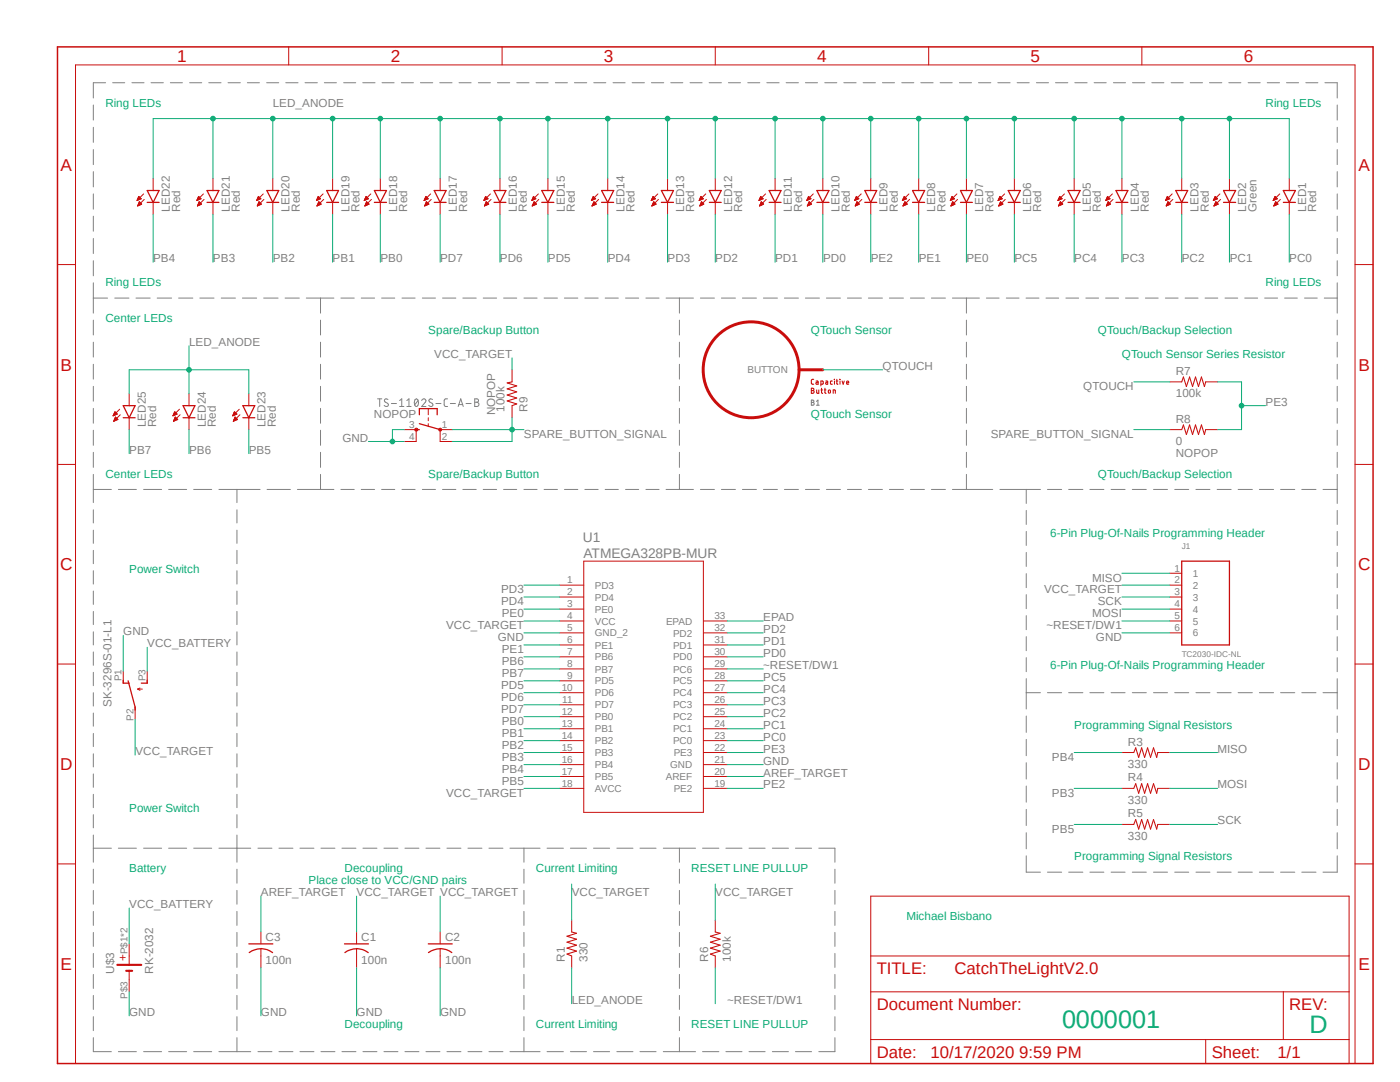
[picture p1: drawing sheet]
<svg xmlns="http://www.w3.org/2000/svg" width="279mm" height="216mm" viewBox="0 0 279 216" stroke-linecap="round" stroke-linejoin="round" font-family="sans-serif">
<path d="M11 9.1l263.4 203.7M274.4 9.1l-263.4 203.7" fill="none" stroke="#fff" stroke-width=".2"/>
<path d="M161.9 79.8l.5 .2-.2 .3 .3 .2-.1 .3-.5 .1zM161.9 80.3h.3M162.9 80.9h.6M162.9 80.1l.3-.3v1.1" fill="none" stroke="#808080" stroke-width=".21"/>
<g fill="none" stroke="#808080" stroke-width=".2">
<path d="M75.4 79.6h.8M75.8 79.6v1.5M77.4 79.7a.42 .42 0 0 0-.4-.1 .42 .42 0 0 0-.3 .3l.2 .3 .4 .3a.34 .34 0 0 1 .2 .4 .34 .34 0 0 1-.3 .2l-.5-.2M79.8 79.9l.4-.3v1.5M81.2 79.9l.4-.3v1.5M82.9 79.7l.2-.1a.9 .9 0 0 1 0 1.5 .93 .93 0 0 1-.2-1.4zM83.4 79.9l-.6 .9M84.2 79.9a.42 .42 0 0 1 .5-.3 .42 .42 0 0 1 .2 .7l-.7 .8h.8M86.3 79.7a.42 .42 0 0 0-.4-.1 .42 .42 0 0 0-.3 .3l.2 .3 .4 .3a.34 .34 0 0 1 .2 .4 .34 .34 0 0 1-.3 .2l-.5-.2M89.3 79.6h-.5l-.2 .3 .1 1 .6 .2M94.7 79.6h.5a.34 .34 0 0 1 .3 .3 .34 .34 0 0 1-.3 .4 .42 .42 0 0 1 .4 .4 .42 .42 0 0 1-.4 .4h-.5zM78.1 80.5h1"/>
<path d="M79.8 81.1h.8M81.2 81.1h.8M87 80.5h1M89.9 80.5h1M91.4 81.1l.5-1.5 .6 1.5M91.6 80.7h.7M93 80.5h1M94.7 80.3h.5"/>
</g>
<g fill="none" stroke="#c90d0c" stroke-width=".25">
<path d="M29.4 38h2.3l-1.1 2.4zM41.3 38h2.4l-1.2 2.4zM53.3 38h2.3l-1.2 2.4zM65.2 38h2.4l-1.2 2.4zM74.7 38h2.4l-1.2 2.4zM86.7 38h2.3l-1.2 2.4zM98.6 38h2.4l-1.2 2.4zM108.1 38h2.4l-1.2 2.4zM120.1 38h2.4l-1.2 2.4zM132 38h2.4l-1.2 2.4zM141.6 38h2.3l-1.2 2.4zM153.5 38h2.4l-1.2 2.4z"/>
<path d="M163 38h2.4l-1.2 2.4zM172.6 38h2.4l-1.2 2.4zM182.1 38h2.4l-1.2 2.4zM191.7 38h2.4l-1.2 2.4zM201.2 38h2.4l-1.2 2.4zM213.1 38h2.5l-1.2 2.4zM222.7 38h2.4l-1.2 2.4zM234.7 38h2.3l-1.2 2.4zM244.2 38h2.4l-1.2 2.4zM256.1 38h2.4l-1.2 2.4zM29.4 40.4h2.3M41.3 40.4h2.4"/>
<path d="M53.3 40.4h2.3M65.2 40.4h2.4M74.7 40.4h2.4M86.7 40.4h2.3M98.6 40.4h2.4M108.1 40.4h2.4M120.1 40.4h2.4M132 40.4h2.4M141.6 40.4h2.3M153.5 40.4h2.4M163 40.4h2.4M172.6 40.4h2.4"/>
<path d="M182.1 40.4h2.4M191.7 40.4h2.4M201.2 40.4h2.4M213.1 40.4h2.5M222.7 40.4h2.4M234.7 40.4h2.3M244.2 40.4h2.4M256.1 40.4h2.4M24.6 83.4h2.4M24.6 80.9h2.4l-1.2 2.5zM36.5 83.4h2.4M36.5 80.9h2.4l-1.2 2.5z"/>
<path d="M48.5 80.9h2.3l-1.1 2.5zM48.5 83.4h2.3M83.1 85.7h.6M83.7 82.8v-1.3h3.5v1.3M83.7 84.5l4.1 1.2M235.8 112h9.6v16.7h-9.6zM24.6 135.7v.6h1.2M25.6 135.8l1.4 5.3v.6M29.4 135.7v.6h-1.2M49.7 188.3h4.7M49.7 190.1a3.8 3.8 0 0 1 4.7 0M68.7 188.3h4.8"/>
<path d="M68.8 190.1a3.8 3.8 0 0 1 4.7 0M85.5 188.3h4.8M85.5 190.1a3.8 3.8 0 0 1 4.7 0"/>
</g>
<g fill="none" stroke="#c90d0c" stroke-width=".2">
<path d="M57.6 9.4v3.6M100.2 9.4v3.6M142.7 9.4v3.6M185.3 9.4v3.6M227.9 9.4v3.6M27.4 40h.1M27.4 39.9h.3M27.4 39.8h.5M27.5 39.7h.6M27.5 39.6h.7M27.6 39.6h.5M27.6 39.5h.4"/>
<path d="M27.6 39.4h.3M27.6 39.3h.3M27.7 39.2h.1M27.7 39.2l.5 .5-.9 .3zM28.7 38.7l-1.4 1.3M28.8 39.8l-1.3 1.3M30.6 35.6v2.4M39.3 40h.1M39.3 39.9h.3M39.4 39.8h.4M39.4 39.7h.6M39.5 39.6h.6"/>
<path d="M39.5 39.6h.5M39.5 39.5h.4M39.5 39.4h.3M39.6 39.3h.2M39.6 39.2h.1M39.6 39.2l.5 .5-.8 .3zM40.6 38.7l-1.3 1.3M40.7 39.8l-1.3 1.3M42.5 35.6v2.4M51.2 40h.2M51.3 39.9h.3M51.3 39.8h.4"/>
<path d="M51.4 39.7h.5M51.4 39.6h.6M51.4 39.6h.5M51.4 39.5h.5M51.5 39.4h.3M51.5 39.3h.2M51.6 39.2h.1M51.6 39.2l.5 .5-.9 .3zM52.5 38.7l-1.3 1.3M52.7 39.8l-1.3 1.3M54.4 35.6v2.4M63.2 40h.1"/>
<path d="M63.2 39.9h.3M63.2 39.8h.5M63.3 39.7h.5M63.3 39.6h.7M63.3 39.6h.6M63.4 39.5h.4M63.4 39.4h.3M63.5 39.3h.1M63.5 39.2h.1M63.5 39.2l.5 .5-.8 .3zM64.5 38.7l-1.3 1.3M64.6 39.8l-1.4 1.3"/>
<path d="M66.4 35.6v2.4M72.7 40h.2M72.8 39.9h.2M72.8 39.8h.4M72.8 39.7h.6M72.9 39.6h.6M72.9 39.6h.5M72.9 39.5h.5M72.9 39.4h.4M73 39.3h.2M73 39.2h.1M73.1 39.2l.4 .5-.8 .3z"/>
<path d="M74 38.7l-1.3 1.3M74.1 39.8l-1.3 1.3M75.9 35.6v2.4M84.7 40h.1M84.7 39.9h.3M84.7 39.8h.4M84.8 39.7h.5M84.8 39.6h.6M84.8 39.6h.5M84.9 39.5h.4M84.9 39.4h.3M84.9 39.3h.2"/>
<path d="M85 39.2h.1M85 39.2l.5 .5-.9 .3zM85.9 38.7l-1.3 1.3M86.1 39.8l-1.3 1.3M87.8 35.6v2.4M96.6 40h.1M96.6 39.9h.3M96.6 39.8h.5M96.7 39.7h.6M96.7 39.6h.7M96.8 39.6h.5M96.8 39.5h.4"/>
<path d="M96.8 39.4h.4M96.9 39.3h.2M96.9 39.2h.1M96.9 39.2l.5 .5-.8 .3zM97.9 38.7l-1.3 1.3M98 39.8l-1.3 1.3M99.8 35.6v2.4M106.1 40h.2M106.2 39.9h.2M106.2 39.8h.4M106.3 39.7h.5M106.3 39.6h.6"/>
<path d="M106.3 39.6h.5M106.3 39.5h.5M106.4 39.4h.3M106.4 39.3h.2M106.4 39.2h.1M106.5 39.2l.4 .5-.8 .3zM107.4 38.7l-1.3 1.3M107.5 39.8l-1.3 1.3M109.3 35.6v2.4M118.1 40h.1M118.1 39.9h.3M118.2 39.8h.4"/>
<path d="M118.2 39.7h.5M118.2 39.6h.7M118.2 39.6h.6M118.3 39.5h.4M118.3 39.4h.3M118.4 39.3h.1M118.4 39.2h.1M118.4 39.2l.5 .5-.9 .3zM119.3 38.7l-1.3 1.3M119.5 39.8l-1.3 1.3M121.3 35.6v2.4M130 40h.1"/>
<path d="M130 39.9h.3M130.1 39.8h.4M130.1 39.7h.6M130.1 39.6h.7M130.2 39.6h.5M130.2 39.5h.4M130.3 39.4h.3M130.3 39.3h.2M130.3 39.2h.1M130.3 39.2l.5 .5-.8 .3zM131.3 38.7l-1.3 1.3M131.4 39.8l-1.3 1.3"/>
<path d="M133.2 35.6v2.4M139.6 40h.1M139.6 39.9h.3M139.6 39.8h.4M139.7 39.7h.6M139.7 39.6h.6M139.7 39.5h.5M139.8 39.4h.3M139.8 39.3h.2M139.9 39.2h.1M139.9 39.2l.5 .5-.9 .3zM140.8 38.7l-1.3 1.3"/>
<path d="M141 39.8l-1.3 1.3M142.7 35.6v2.4M151.5 40h.1M151.5 39.9h.3M151.6 39.8h.4M151.6 39.7h.5M151.6 39.6h.7M151.6 39.6h.6M151.7 39.5h.4M151.7 39.4h.3M151.8 39.3h.1M151.8 39.2h.1"/>
<path d="M151.8 39.2l.5 .5-.8 .3zM152.8 38.7l-1.3 1.3M152.9 39.8l-1.3 1.3M154.7 35.6v2.4M161 40h.2M161.1 39.9h.2M161.1 39.8h.4M161.1 39.7h.6M161.2 39.6h.6M161.2 39.5h.5M161.3 39.4h.3M161.3 39.3h.2"/>
<path d="M161.3 39.2h.1M161.4 39.2l.4 .5-.8 .3zM162.3 38.7l-1.3 1.3M162.4 39.8l-1.3 1.3M164.2 35.6v2.4M170.6 40h.1M170.6 39.9h.3M170.6 39.8h.5M170.7 39.7h.5M170.7 39.6h.7M170.8 39.6h.5M170.8 39.5h.4"/>
<path d="M170.8 39.4h.3M170.9 39.3h.2M170.9 39.2h.1M170.9 39.2l.5 .5-.8 .3zM171.9 38.7l-1.3 1.3M172 39.8l-1.3 1.3M173.8 35.6v2.4M180.1 40h.2M180.2 39.9h.2M180.2 39.8h.4M180.2 39.7h.6M180.3 39.6h.6"/>
<path d="M180.3 39.6h.5M180.3 39.5h.5M180.4 39.4h.3M180.4 39.3h.2M180.4 39.2h.1M180.5 39.2l.4 .5-.8 .3zM181.4 38.7l-1.3 1.3M181.5 39.8l-1.3 1.3M183.3 35.6v2.4M189.7 40h.1M189.7 39.9h.3M189.7 39.8h.5"/>
<path d="M189.8 39.7h.6M189.8 39.6h.7M189.9 39.6h.5M189.9 39.5h.4M189.9 39.4h.3M189.9 39.3h.3M190 39.2h.1M190 39.2l.5 .5-.8 .3zM191 38.7l-1.3 1.3M191.1 39.8l-1.3 1.3M192.9 35.6v2.4M199.2 40h.1"/>
<path d="M199.3 39.9h.2M199.3 39.8h.4M199.3 39.7h.6M199.3 39.6h.7M199.4 39.6h.5M199.4 39.5h.5M199.5 39.4h.3M199.5 39.3h.2M199.5 39.2h.1M199.6 39.2l.4 .5-.8 .3zM200.5 38.7l-1.3 1.3M200.6 39.8l-1.3 1.3"/>
<path d="M202.4 35.6v2.4M211.2 40h.1M211.2 39.9h.3M211.2 39.8h.5M211.2 39.7h.6M211.3 39.6h.7M211.3 39.6h.6M211.4 39.5h.4M211.4 39.4h.3M211.4 39.3h.2M211.5 39.2h.1M211.5 39.2l.5 .5-.9 .3z"/>
<path d="M212.4 38.7l-1.3 1.3M212.6 39.8l-1.4 1.3M214.4 35.6v2.4M220.7 40h.1M220.7 39.9h.3M220.8 39.8h.4M220.8 39.7h.6M220.9 39.6h.6M220.9 39.6h.5M220.9 39.5h.4M220.9 39.4h.3M221 39.3h.2"/>
<path d="M221 39.2h.1M221 39.2l.5 .5-.8 .3zM222 38.7l-1.3 1.3M222.1 39.8l-1.3 1.3M223.9 35.6v2.4M232.6 40h.1M232.7 39.9h.3M232.7 39.8h.4M232.7 39.7h.6M232.8 39.6h.6M232.8 39.6h.5M232.8 39.5h.5"/>
<path d="M232.9 39.4h.3M232.9 39.3h.2M233 39.2h.1M233 39.2l.5 .5-.9 .3zM233.9 38.7l-1.3 1.3M234.1 39.8l-1.4 1.3M235.8 35.6v2.4M242.2 40h.1M242.2 39.9h.3M242.3 39.8h.4M242.3 39.7h.6M242.3 39.6h.7"/>
<path d="M242.4 39.6h.5M242.4 39.5h.4M242.4 39.4h.3M242.4 39.3h.3M242.5 39.2h.1M242.5 39.2l.5 .5-.9 .3zM243.5 38.7l-1.4 1.3M243.6 39.8l-1.3 1.3M245.4 35.6v2.4M254.1 40h.2M254.2 39.9h.2M254.2 39.8h.4"/>
<path d="M254.2 39.7h.6M254.3 39.6h.6M254.3 39.6h.5M254.3 39.5h.5M254.4 39.4h.3M254.4 39.3h.2M254.4 39.2h.1M254.5 39.2l.4 .5-.8 .3zM255.4 38.7l-1.3 1.3M255.5 39.8l-1.3 1.3M257.3 35.6v2.4M11.5 52.8h3.6"/>
<path d="M27.5 41.1h.1M27.5 41h.2M27.6 40.9h.3M27.6 40.9h.5M27.6 40.8h.6M27.6 40.7h.6M27.7 40.6h.5M27.7 40.5h.4M27.7 40.4h.3M27.8 40.3h.1M27.8 40.3l.5 .4-.8 .4zM30.6 40.4v2.4"/>
<path d="M39.4 41.1h.1M39.5 41h.1M39.5 40.9h.3M39.5 40.9h.5M39.5 40.8h.7M39.6 40.7h.6M39.6 40.6h.5M39.7 40.5h.3M39.7 40.4h.2M39.7 40.3h.1M39.8 40.3h.1M39.8 40.3l.4 .4-.8 .4z"/>
<path d="M42.5 40.4v2.4M51.4 41.1h.1M51.4 41h.2M51.4 40.9h.3M51.4 40.9h.5M51.5 40.8h.6M51.5 40.7h.6M51.6 40.6h.4M51.6 40.5h.3M51.6 40.4h.3M51.6 40.3h.2M51.7 40.3l.5 .4-.8 .4z"/>
<path d="M54.4 40.4v2.4M63.3 41.1h.1M63.3 41h.2M63.3 40.9h.4M63.4 40.9h.5M63.4 40.8h.7M63.5 40.7h.6M63.5 40.6h.5M63.5 40.5h.4M63.5 40.4h.3M63.6 40.3h.1M63.6 40.3l.5 .4-.9 .4z"/>
<path d="M66.4 40.4v2.4M72.8 41.1h.1M72.9 41h.2M72.9 40.9h.3M72.9 40.9h.5M72.9 40.8h.7M73 40.7h.6M73 40.6h.5M73.1 40.5h.3M73.1 40.4h.3M73.1 40.3h.2M73.2 40.3h.1"/>
<path d="M73.2 40.3l.5 .4-.9 .4zM75.9 40.4v2.4M84.8 41.1h.1M84.8 41h.2M84.8 40.9h.4M84.9 40.9h.4M84.9 40.8h.7M84.9 40.7h.6M85 40.6h.4M85 40.5h.3M85 40.4h.3M85 40.3h.2"/>
<path d="M85.1 40.3h.1M85.1 40.3l.5 .4-.8 .4zM87.8 40.4v2.4M96.7 41.1h.1M96.7 41h.2M96.8 40.9h.3M96.8 40.9h.5M96.8 40.8h.7M96.9 40.7h.6M96.9 40.6h.5M96.9 40.5h.4M97 40.4h.2"/>
<path d="M97 40.3h.2M97 40.3h.1M97 40.3l.5 .4-.8 .4zM99.8 40.4v2.4M106.3 41.1h.1M106.3 41h.2M106.3 40.9h.3M106.3 40.9h.5M106.4 40.8h.6M106.4 40.7h.6M106.4 40.6h.5M106.5 40.5h.3"/>
<path d="M106.5 40.4h.3M106.6 40.3h.1M106.6 40.3l.5 .4-.9 .4zM109.3 40.4v2.4M118.2 41.1h.1M118.2 41h.2M118.2 40.9h.4M118.3 40.9h.5M118.3 40.8h.7M118.4 40.7h.6M118.4 40.6h.5M118.4 40.5h.4"/>
<path d="M118.4 40.4h.3M118.5 40.3h.1M118.5 40.3l.5 .4-.8 .4zM121.3 40.4v2.4M130.1 41.1h.1M130.1 41h.2M130.2 40.9h.3M130.2 40.9h.5M130.3 40.8h.6M130.3 40.7h.6M130.3 40.6h.5M130.3 40.5h.4"/>
<path d="M130.4 40.4h.2M130.4 40.3h.2M130.4 40.3h.1M130.5 40.3l.4 .4-.8 .4zM133.2 40.4v2.4M139.7 41.1h.1M139.7 41h.2M139.7 40.9h.4M139.7 40.9h.6M139.8 40.8h.6M139.8 40.7h.6M139.9 40.6h.4"/>
<path d="M139.9 40.5h.4M139.9 40.4h.3M140 40.3h.1M140 40.3l.5 .4-.8 .4zM142.7 40.4v2.4M151.6 41.1h.1M151.6 41h.2M151.6 40.9h.4M151.7 40.9h.5M151.7 40.8h.7M151.8 40.7h.6M151.8 40.6h.5"/>
<path d="M151.8 40.5h.4M151.8 40.4h.3M151.9 40.3h.1M151.9 40.3l.5 .4-.8 .4zM154.7 40.4v2.4M161.1 41.1h.1M161.2 41h.2M161.2 40.9h.3M161.2 40.9h.5M161.3 40.8h.6M161.3 40.7h.6M161.3 40.6h.5"/>
<path d="M161.4 40.5h.4M161.4 40.4h.3M161.5 40.3h.1M161.5 40.3l.5 .4-.9 .4zM164.2 40.4v2.4M170.7 41.1h.1M170.7 41h.2M170.8 40.9h.3M170.8 40.9h.5M170.8 40.8h.6M170.9 40.7h.5M170.9 40.6h.5"/>
<path d="M170.9 40.5h.4M170.9 40.4h.3M171 40.3h.1M171 40.3l.5 .4-.8 .4zM173.8 40.4v2.4M180.2 41.1h.1M180.3 41h.2M180.3 40.9h.3M180.3 40.9h.5M180.4 40.8h.6M180.4 40.7h.6M180.4 40.6h.5"/>
<path d="M180.5 40.5h.3M180.5 40.4h.3M180.6 40.3h.1M180.6 40.3l.5 .4-.9 .4zM183.3 40.4v2.4M189.8 41.1h.1M189.8 41h.2M189.9 40.9h.3M189.9 40.9h.5M189.9 40.8h.6M189.9 40.7h.6M190 40.6h.5"/>
<path d="M190 40.5h.4M190 40.4h.3M190.1 40.3h.1M190.1 40.3l.5 .4-.8 .4zM192.9 40.4v2.4M199.3 41h.3M199.3 41.1h.1M199.4 40.9h.3M199.4 40.9h.5M199.5 40.8h.6M199.5 40.7h.6M199.5 40.6h.5"/>
<path d="M199.6 40.5h.3M199.6 40.4h.3M199.6 40.3h.2M199.7 40.3l.5 .4-.9 .4zM199.7 40.3h.1M202.4 40.4v2.4M211.2 41.1h.1M211.3 41h.2M211.3 40.9h.4M211.4 40.9h.5M211.4 40.8h.6M211.4 40.7h.6"/>
<path d="M211.5 40.6h.5M211.5 40.5h.4M211.5 40.4h.3M211.6 40.3h.1M211.6 40.3l.5 .4-.9 .4zM214.4 40.4v2.4M220.8 41.1h.1M220.9 41h.1M220.9 40.9h.3M220.9 40.9h.5M220.9 40.8h.7M221 40.7h.6"/>
<path d="M221 40.6h.5M221.1 40.5h.3M221.1 40.4h.2M221.1 40.3h.2M221.1 40.3h.1M221.1 40.3l.5 .4-.8 .4zM223.9 40.4v2.4M232.7 41.1h.1M232.8 41h.2M232.8 40.9h.4M232.8 40.9h.5M232.9 40.8h.6"/>
<path d="M232.9 40.7h.6M233 40.6h.4M233 40.5h.3M233 40.4h.3M233 40.3h.2M233.1 40.3h.1M233.1 40.3l.5 .4-.9 .4zM235.8 40.4v2.4M242.3 41.1h.1M242.3 41h.2M242.4 40.9h.3M242.4 40.9h.5"/>
<path d="M242.4 40.8h.7M242.4 40.7h.6M242.5 40.6h.5M242.5 40.5h.4M242.6 40.4h.2M242.6 40.3h.1M242.7 40.3l.4 .4-.8 .4zM245.4 40.4v2.4M254.2 41.1h.1M254.3 41h.2M254.3 40.9h.3M254.3 40.9h.5"/>
<path d="M254.4 40.8h.6M254.4 40.7h.6M254.4 40.6h.5M254.5 40.5h.3M254.5 40.4h.3M254.6 40.3h.1M254.6 40.3l.5 .4-.9 .4zM257.3 40.4v2.4M270.4 52.8h3.6M25.8 78.6v2.3M37.7 78.6v2.3M49.7 78.6v2.3"/>
<path d="M159.5 73.8h4.7M233.5 76.2h2.3M240.6 76.2h2.4M11.5 92.7h3.6M22.6 82.9h.1M22.6 82.8h.3M22.6 82.8h.5M22.7 82.7h.6M22.7 84h.1M22.7 82.6h.7M22.7 83.9h.2M22.8 82.5h.5"/>
<path d="M22.8 83.9h.3M22.8 82.4h.4M22.8 83.8h.5M22.8 83.7h.7M22.9 82.3h.2M22.9 83.7h.6M22.9 82.2h.1M22.9 83.6h.5M22.9 83.5h.4M22.9 82.2l.5 .4-.8 .4zM23 83.4h.2M23 83.3h.2"/>
<path d="M23 83.2h.1M23 83.2l-.3 .9M23 83.2l.5 .5-.8 .4M23.9 81.7l-1.3 1.3M24 82.8l-1.3 1.3M25.8 83.4v2.3M34.5 82.9h.1M34.6 82.8h.2M34.6 82.8h.4M34.6 82.7h.6M34.6 84h.1M34.7 82.6h.6"/>
<path d="M34.7 83.9h.1M34.7 82.5h.5M34.7 83.9h.4M34.8 82.4h.4M34.8 82.4h.3M34.8 83.8h.4M34.8 83.7h.6M34.8 82.3h.2M34.8 82.2h.1M34.8 83.6h.5M34.9 83.5h.3M34.9 82.2l.4 .4-.8 .4z"/>
<path d="M34.9 83.4h.3M34.9 83.3h.2M35 83.2h.1M35 83.2l-.4 .9M35 83.2l.5 .5-.9 .4M35.8 81.7l-1.3 1.3M35.9 82.8l-1.3 1.3M37.7 83.4v2.3M46.5 82.9h.1M46.5 82.8h.3M46.5 82.8h.4M46.6 82.7h.6"/>
<path d="M46.6 84h.1M46.6 82.6h.6M46.6 83.9h.2M46.7 82.5h.5M46.7 82.4h.4M46.7 83.9h.3M46.7 83.8h.5M46.7 82.4h.3M46.7 83.7h.6M46.7 82.3h.2M46.8 82.2l.5 .4-.9 .4zM46.8 82.2h.1"/>
<path d="M46.8 83.6h.4M46.8 83.5h.4M46.8 83.4h.3M46.9 83.3h.1M46.9 83.2l-.3 .9M46.9 83.2l.5 .5-.8 .4M46.9 83.2h.1M47.8 81.7l-1.4 1.3M47.9 82.8l-1.3 1.3M49.7 83.4v2.3M83.1 85.7v2.4M85.5 81.5v1.3"/>
<path d="M85.5 83.4v.5M85.5 84.5v.6M87.8 85.7v2.4M233.5 85.7h2.3M240.6 85.7h2.4M270.4 92.7h3.6M111.7 116.8h4.8M111.7 119.1h4.8M116.5 112h23.9v50.1h-23.9zM233.5 116.8h2.3M233.5 119.1h2.3M233.5 114.4h2.3"/>
<path d="M11.5 132.5h3.6M24.6 133.9v2.4M27.5 137.5l.4 .3M27.5 137.5h.9M27.9 137.3l-.4 .2M29.4 133.9v2.4M111.7 121.5h4.8M111.7 123.9h4.8M111.7 126.3h4.8M111.7 128.7h4.8M111.7 131.1h4.8M111.7 133.5h4.8"/>
<path d="M111.7 135.8h4.8M111.7 138.2h4.8M140.4 123.9h4.7M140.4 126.3h4.7M140.4 128.7h4.7M140.4 131.1h4.7M140.4 133.5h4.7M140.4 135.8h4.7M140.4 138.2h4.7M233.5 121.5h2.3M233.5 123.9h2.3M233.5 126.3h2.3"/>
<path d="M270.4 132.5h3.6M27 141.1v2.4M111.7 140.6h4.8M111.7 143h4.8M111.7 145.4h4.8M111.7 147.8h4.8M111.7 150.2h4.8M111.7 152.6h4.8M111.7 154.9h4.8M111.7 157.3h4.8M140.4 140.6h4.7M140.4 143h4.7"/>
<path d="M140.4 145.4h4.7M140.4 147.8h4.7M140.4 150.2h4.7M140.4 152.6h4.7M140.4 154.9h4.7M140.4 157.3h4.7M223.9 150.2h2.4M223.9 157.3h2.4M231.1 150.2h2.4M231.1 157.3h2.4M11.5 172.4h3.6M173.8 178.8h95.4v33.4h-95.4z"/>
<path d="M223.9 164.5h2.4M231.1 164.5h2.4M270.4 172.4h3.6M52.1 186v2.3M52.1 189.3v3.8M71.2 186v2.3M71.2 189.3v3.8M87.8 186v2.3M87.8 189.3v3.8M114.1 183.6v2.4M114.1 190.8v2.3M142.7 183.6v2.4"/>
<path d="M142.7 190.8v2.3M173.8 197.9h95.4M173.8 190.8h95.4M256.1 197.9v9.5M15.1 212.2v-199.2h255.3v199.2M173.8 207.4h95.4M240.6 207.4v4.8"/>
</g>
<path d="M11.5 9.4h262.5v202.8h-262.5z" fill="none" stroke="#c90d0c" stroke-width=".3"/>
<g fill="none" stroke="#c90d0c" stroke-width=".21">
<path d="M161.9 77.5l.5 .1-.2 .3 .2 .1 .1 .3-.3 .2h-.3zM161.9 77.9h.3M162.4 75.7h-.4l-.1 .2 .1 .7 .4 .1M162.9 76h.3l.1 .2v.5h-.4l-.1-.3 .5-.1M163 77.8v.6l.2 .1h.2v-.7M163.8 76.7h.4v-.7h-.4v1M163.8 77.8h.4M164 77.5v.9l.1 .1M164.1 78.5h.1M164.5 77.8h.3M164.6 77.5v.9l.2 .1M164.8 76l.4 .1v.6h-.4v-.3l.4-.1"/>
<path d="M165.4 77.9h.3v.5h-.3zM166.1 76l-.4 .1v.5l.4 .1M166.3 78.5v-.7l.4 .1v.6M166.5 75.7h.1M166.5 76v.7M166.9 76h.3M167 75.7v.9l.2 .1M167.6 75.7h.1M167.6 76v.7M168.1 76l.2 .7 .2-.7M169 76.4h.4l-.2-.4-.2 .1v.5l.4 .1M235.8 76.2l.4-1 .6 1.9 .6-1.9 .6 1.9 .6-1.9 .6 1.9 .6-1.9 .6 1.9 .2-.9"/>
<path d="M235.8 85.7l.4-.9 .6 1.9 .6-1.9 .6 1.9 .6-1.9 .6 1.9 .6-1.9 .6 1.9 .2-1M226.3 150.2l.4-1 .5 1.9 .6-1.9 .6 1.9 .6-1.9 .6 1.9 .6-1.9 .6 1.9 .3-.9M226.3 157.3l.4-.9 .5 1.9 .6-1.9 .6 1.9 .6-1.9 .6 1.9 .6-1.9 .6 1.9 .3-1M226.3 164.5l.4-1 .5 1.9 .6-1.9 .6 1.9 .6-1.9 .6 1.9 .6-1.9 .6 1.9 .3-.9M114.1 186l1 .2-1.9 .6 1.9 .6-1.9 .6 1.9 .6-1.9 .6 1.9 .6-1.9 .6 .9 .4M142.7 186l1 .2-1.9 .6 1.9 .6-1.9 .6 1.9 .6-1.9 .6 1.9 .6-1.9 .6 .9 .4"/>
</g>
<g fill="none" stroke="#c90d0c" stroke-width=".59">
<path d="M159.5 73.8h4.7"/>
<circle cx="149.9" cy="73.8" r="9.6"/>
</g>
<path d="M87.6 85.5h.5l.1 .2-.1 .2h-.5z" fill-rule="evenodd" fill="#c90d0c"/>
<path d="M87.6 85.5h.5l.1 .2-.1 .2h-.5z" fill="none" stroke="#c90d0c" stroke-width=".2"/>
<path d="M82.8 85.5h.5v.4h-.5z" fill-rule="evenodd" fill="#c90d0c"/>
<path d="M102.2 73.8v2.4M80.7 85.7h2.4M80.7 88.1h2.4M82.8 85.5h.5v.4h-.5zM87.8 85.7h2.5M87.8 88.1h2.5M102.2 80.9v2.5M25.8 188.3v4.2M25.8 193.7v4.2" fill="none" stroke="#c90d0c" stroke-width=".2"/>
<path d="M102.2 76.2l-1 .2 1.9 .6-1.9 .6 1.9 .6-1.9 .6 1.9 .6-1.9 .6 1.9 .6-.9 .3" fill="none" stroke="#c90d0c" stroke-width=".21"/>
<path d="M23.4 192.5h4.8M25.2 193.7h1.2" fill="none" stroke="#c90d0c" stroke-width=".42"/>
<path d="M73.5 88.1h7.2M80.7 85.7h-2.4v2.4M24.6 126.8v7.1M104.6 126.3h7.1M223.9 126.3h9.6M145.1 152.6h7.2M52.1 193.1v9.6M71.2 193.1v9.6M87.8 193.1v9.6" fill="none" stroke="#0dab76" stroke-width=".2"/>
<circle cx="78.3" cy="88.1" r=".46" fill="#0dab76"/>
<g fill="none" stroke="#0dab76" stroke-width=".2">
<path d="M243 76.2h4.8v9.5h-4.8M247.8 80.9h4.8M145.1 150.2h7.2M25.8 197.9v4.8"/>
<circle cx="78.3" cy="88.1" r=".46"/>
</g>
<circle cx="247.8" cy="80.9" r=".46" fill="#0dab76"/>
<g fill="none" stroke="#0dab76" stroke-width=".2">
<path d="M30.6 35.6v-11.9h226.7v11.9M42.5 23.7v11.9M30.6 42.8v9.5M42.5 42.8v9.5M49.7 85.7v4.8M104.6 152.6h7.1M104.6 150.2h7.1M104.6 154.9h7.1M214.4 150.2h9.5M214.4 157.3h9.5M214.4 164.5h9.5M114.1 193.1v7.2"/>
<circle cx="247.8" cy="80.9" r=".46"/>
</g>
<circle cx="42.5" cy="23.7" r=".46" fill="#0dab76"/>
<g fill="none" stroke="#0dab76" stroke-width=".2">
<path d="M54.4 23.7v11.9"/>
<circle cx="42.5" cy="23.7" r=".46"/>
</g>
<circle cx="54.4" cy="23.7" r=".46" fill="#0dab76"/>
<g fill="none" stroke="#0dab76" stroke-width=".2">
<path d="M66.4 23.7v11.9"/>
<circle cx="54.4" cy="23.7" r=".46"/>
</g>
<circle cx="66.4" cy="23.7" r=".46" fill="#0dab76"/>
<g fill="none" stroke="#0dab76" stroke-width=".2">
<path d="M75.9 23.7v11.9"/>
<circle cx="66.4" cy="23.7" r=".46"/>
</g>
<circle cx="75.9" cy="23.7" r=".46" fill="#0dab76"/>
<g fill="none" stroke="#0dab76" stroke-width=".2">
<path d="M87.8 23.7v11.9"/>
<circle cx="75.9" cy="23.7" r=".46"/>
</g>
<circle cx="87.8" cy="23.7" r=".46" fill="#0dab76"/>
<g fill="none" stroke="#0dab76" stroke-width=".2">
<path d="M99.8 23.7v11.9"/>
<circle cx="87.8" cy="23.7" r=".46"/>
</g>
<circle cx="99.8" cy="23.7" r=".46" fill="#0dab76"/>
<g fill="none" stroke="#0dab76" stroke-width=".2">
<path d="M109.3 23.7v11.9"/>
<circle cx="99.8" cy="23.7" r=".46"/>
</g>
<circle cx="109.3" cy="23.7" r=".46" fill="#0dab76"/>
<g fill="none" stroke="#0dab76" stroke-width=".2">
<path d="M121.3 23.7v11.9"/>
<circle cx="109.3" cy="23.7" r=".46"/>
</g>
<circle cx="121.3" cy="23.7" r=".46" fill="#0dab76"/>
<g fill="none" stroke="#0dab76" stroke-width=".2">
<path d="M133.2 23.7v11.9"/>
<circle cx="121.3" cy="23.7" r=".46"/>
</g>
<circle cx="133.2" cy="23.7" r=".46" fill="#0dab76"/>
<g fill="none" stroke="#0dab76" stroke-width=".2">
<path d="M142.7 23.7v11.9"/>
<circle cx="133.2" cy="23.7" r=".46"/>
</g>
<circle cx="142.7" cy="23.7" r=".46" fill="#0dab76"/>
<g fill="none" stroke="#0dab76" stroke-width=".2">
<path d="M154.7 23.7v11.9"/>
<circle cx="142.7" cy="23.7" r=".46"/>
</g>
<circle cx="154.7" cy="23.7" r=".46" fill="#0dab76"/>
<g fill="none" stroke="#0dab76" stroke-width=".2">
<path d="M164.2 23.7v11.9"/>
<circle cx="154.7" cy="23.7" r=".46"/>
</g>
<circle cx="164.2" cy="23.7" r=".46" fill="#0dab76"/>
<g fill="none" stroke="#0dab76" stroke-width=".2">
<path d="M173.8 23.7v11.9"/>
<circle cx="164.2" cy="23.7" r=".46"/>
</g>
<circle cx="173.8" cy="23.7" r=".46" fill="#0dab76"/>
<g fill="none" stroke="#0dab76" stroke-width=".2">
<path d="M183.3 23.7v11.9"/>
<circle cx="173.8" cy="23.7" r=".46"/>
</g>
<circle cx="183.3" cy="23.7" r=".46" fill="#0dab76"/>
<g fill="none" stroke="#0dab76" stroke-width=".2">
<path d="M192.9 23.7v11.9"/>
<circle cx="183.3" cy="23.7" r=".46"/>
</g>
<circle cx="192.9" cy="23.7" r=".46" fill="#0dab76"/>
<g fill="none" stroke="#0dab76" stroke-width=".2">
<path d="M202.4 23.7v11.9"/>
<circle cx="192.9" cy="23.7" r=".46"/>
</g>
<circle cx="202.4" cy="23.7" r=".46" fill="#0dab76"/>
<g fill="none" stroke="#0dab76" stroke-width=".2">
<path d="M214.4 23.7v11.9"/>
<circle cx="202.4" cy="23.7" r=".46"/>
</g>
<circle cx="214.4" cy="23.7" r=".46" fill="#0dab76"/>
<g fill="none" stroke="#0dab76" stroke-width=".2">
<path d="M223.9 23.7v11.9"/>
<circle cx="214.4" cy="23.7" r=".46"/>
</g>
<circle cx="223.9" cy="23.7" r=".46" fill="#0dab76"/>
<g fill="none" stroke="#0dab76" stroke-width=".2">
<path d="M235.8 23.7v11.9"/>
<circle cx="223.9" cy="23.7" r=".46"/>
</g>
<circle cx="235.8" cy="23.7" r=".46" fill="#0dab76"/>
<g fill="none" stroke="#0dab76" stroke-width=".2">
<path d="M245.4 23.7v11.9"/>
<circle cx="235.8" cy="23.7" r=".46"/>
</g>
<circle cx="245.4" cy="23.7" r=".46" fill="#0dab76"/>
<g fill="none" stroke="#0dab76" stroke-width=".2">
<path d="M25.8 78.6v-4.8h23.9v4.8M37.7 73.8v4.8"/>
<circle cx="245.4" cy="23.7" r=".46"/>
</g>
<circle cx="37.7" cy="73.8" r=".46" fill="#0dab76"/>
<g fill="none" stroke="#0dab76" stroke-width=".2">
<path d="M54.4 42.8v9.5M66.4 42.8v9.5M75.9 42.8v9.5M87.8 42.8v9.5M99.8 42.8v9.5M109.3 42.8v9.5M121.3 42.8v9.5M133.2 42.8v9.5M142.7 42.8v9.5M154.7 42.8v9.5M164.2 42.8v9.5M173.8 42.8v9.5"/>
<path d="M183.3 42.8v9.5M192.9 42.8v9.5M202.4 42.8v9.5M214.4 42.8v9.5M223.9 42.8v9.5M235.8 42.8v9.5M245.4 42.8v9.5M257.3 42.8v9.5M37.7 69v4.8M102.2 71.4v2.4M164.2 73.8h11.9M226.3 76.2h7.2"/>
<path d="M25.8 85.7v4.8M37.7 85.7v4.8M90.3 85.7h11.9M102.2 83.4v4.7h-11.9M226.3 85.7h7.2M104.6 116.8h7.1M104.6 119.1h7.1M223.9 116.8h9.6M223.9 119.1h9.6M223.9 114.4h9.6M104.6 135.8h7.1M104.6 138.2h7.1"/>
<path d="M104.6 128.7h7.1M104.6 123.9h7.1M104.6 121.5h7.1M104.6 131.1h7.1M104.6 133.5h7.1M145.1 135.8h7.2M145.1 138.2h7.2M145.1 128.7h7.2M145.1 123.9h7.2M145.1 131.1h7.2M145.1 126.3h7.2M145.1 133.5h7.2"/>
<path d="M223.9 123.9h9.6M223.9 121.5h9.6M27 143.5v7.2M104.6 140.6h7.1M104.6 143h7.1M104.6 145.4h7.1M104.6 147.8h7.1M104.6 157.3h7.1M145.1 140.6h7.2M145.1 143h7.2M145.1 145.4h7.2M145.1 147.8h7.2"/>
<path d="M145.1 157.3h7.2M145.1 154.9h7.2M233.5 157.3h9.5M233.5 150.2h9.5M52.1 178.8v7.2M71.2 178.8v7.2M87.8 178.8v7.2M114.1 176.4v7.2M142.7 176.4v7.2M233.5 164.5h9.5M142.7 193.1v7.2"/>
<circle cx="37.7" cy="73.8" r=".46"/>
</g>
<circle cx="102.2" cy="85.7" r=".46" fill="#0dab76"/>
<g fill="none" stroke="#0dab76" stroke-width=".2">
<path d="M102.2 85.7h2.4M29.4 129.2v4.7M25.8 181.2v7.1"/>
<circle cx="102.2" cy="85.7" r=".46"/>
</g>
<g fill="none" stroke="#808080" stroke-width=".2">
<path d="M21.1 16.5h-2.5v3.1M22.5 16.5h2.4M26.3 16.5h2.4M30.1 16.5h2.5M34 16.5h2.4M37.8 16.5h2.5M41.7 16.5h2.4M45.5 16.5h2.5M49.4 16.5h2.4M53.2 16.5h2.4M57 16.5h2.5M60.9 16.5h2.4"/>
<path d="M64.7 16.5h2.4M68.6 16.5h2.4M72.4 16.5h2.4M76.2 16.5h2.5M80.1 16.5h2.4M83.9 16.5h2.5M87.8 16.5h2.4M91.6 16.5h2.4M95.5 16.5h2.4M99.3 16.5h2.4M103.1 16.5h2.5M107 16.5h2.4"/>
<path d="M110.8 16.5h2.4M114.6 16.5h2.5M118.5 16.5h2.4M122.3 16.5h2.5M126.2 16.5h2.4M130 16.5h2.5M133.9 16.5h2.4M137.7 16.5h2.4M141.5 16.5h2.5M145.4 16.5h2.4M149.2 16.5h2.4M153 16.5h2.5"/>
<path d="M156.9 16.5h2.4M160.7 16.5h2.5M164.6 16.5h2.4M168.4 16.5h2.5M172.3 16.5h2.4M176.1 16.5h2.4M180 16.5h2.4M183.8 16.5h2.4M187.6 16.5h2.4M191.5 16.5h2.4M195.3 16.5h2.4M199.1 16.5h2.5"/>
<path d="M203 16.5h2.4M206.8 16.5h2.5M210.7 16.5h2.4M214.5 16.5h2.5M218.4 16.5h2.4M222.2 16.5h2.4M226 16.5h2.5M229.9 16.5h2.4M233.7 16.5h2.4M237.5 16.5h2.5M241.4 16.5h2.4M245.2 16.5h2.4"/>
<path d="M249.1 16.5h2.4M252.9 16.5h2.5M256.8 16.5h2.4M260.6 16.5h2.4M264.4 16.5h2.5v3.1M18.6 21v3M18.6 25.4v3M18.6 29.8v3.1M18.6 34.2v3.1M18.6 38.7v3M266.9 21v3M266.9 25.4v3"/>
<path d="M266.9 29.8v3.1M266.9 34.2v3.1M266.9 38.7v3M18.6 43.1v3M18.6 47.6v3M18.6 52v3M18.6 56.4v6.1M18.6 59.5h2.9M22.9 59.5h2.8M27.1 59.5h2.9M31.4 59.5h2.8M35.6 59.5h2.9"/>
<path d="M39.9 59.5h2.8M44.2 59.5h2.8M48.4 59.5h2.8M52.6 59.5h2.9M56.9 59.5h2.8M61.1 59.5h5.5M64 59.5v3M68 59.5h2.7M72.1 59.5h2.7M76.2 59.5h2.6M80.2 59.5h2.6M84.3 59.5h2.6"/>
<path d="M88.3 59.5h2.7M92.4 59.5h2.6M96.4 59.5h2.7M100.5 59.5h2.6M104.6 59.5h2.6M108.6 59.5h2.7M112.6 59.5h2.7M116.7 59.5h2.7M120.8 59.5h2.6M124.8 59.5h2.7M128.9 59.5h2.6M132.9 59.5h5.5"/>
<path d="M135.6 59.5v3M139.8 59.5h2.8M144 59.5h2.8M148.2 59.5h2.8M152.4 59.5h2.8M156.5 59.5h2.8M160.7 59.5h2.8M164.9 59.5h2.8M169.1 59.5h2.8M173.3 59.5h2.8M177.5 59.5h2.8M181.7 59.5h2.8"/>
<path d="M185.9 59.5h2.8M190.1 59.5h5.4M192.9 59.5v3M196.8 59.5h2.6M200.8 59.5h2.6M204.8 59.5h2.5M208.7 59.5h2.6M212.7 59.5h2.6M216.7 59.5h2.5M220.6 59.5h2.6M224.6 59.5h2.6M228.6 59.5h2.5"/>
<path d="M232.6 59.5h2.5M236.5 59.5h2.6M240.5 59.5h2.5M244.5 59.5h2.5M248.4 59.5h2.6M252.4 59.5h2.6M256.4 59.5h2.5M260.3 59.5h2.6M264.3 59.5h2.6M266.9 43.1v3M266.9 47.6v3M266.9 52v3"/>
<path d="M266.9 56.4v6.1M18.6 63.9v2.9M18.6 68.3v2.9M18.6 72.7v2.9M18.6 77.1v3M64 63.9v2.9M64 68.3v2.9M64 72.7v2.9M64 77.1v3M135.6 63.9v2.9M135.6 68.3v2.9M135.6 72.7v2.9"/>
<path d="M135.6 77.1v3M192.9 63.9v2.9M192.9 68.3v2.9M192.9 72.7v2.9M192.9 77.1v3M266.9 63.9v2.9M266.9 68.3v2.9M266.9 72.7v2.9M266.9 77.1v3M18.6 81.5v3M18.6 85.9v3M18.6 90.3v3"/>
<path d="M18.6 94.7v5.6M18.6 97.7h3.6M23.6 97.7h3.6M28.7 97.7h3.6M33.7 97.7h3.6M38.7 97.7h3.5M43.7 97.7h8.2M47.3 97.7v2.6M53.3 97.7h4.7M59.4 97.7h7.2M64 81.5v3M64 85.9v3"/>
<path d="M64 90.3v3M64 94.7v3M68 97.7h2.7M72.1 97.7h2.7M76.2 97.7h2.6M80.2 97.7h2.6M84.3 97.7h2.6M88.3 97.7h2.7M92.4 97.7h2.6M96.4 97.7h2.7M100.5 97.7h2.6M104.6 97.7h2.6"/>
<path d="M108.6 97.7h2.7M112.6 97.7h2.7M116.7 97.7h2.7M120.8 97.7h2.6M124.8 97.7h2.7M128.9 97.7h2.6M132.9 97.7h5.5M135.6 81.5v3M135.6 85.9v3M135.6 90.3v3M135.6 94.7v3M139.8 97.7h2.8"/>
<path d="M144 97.7h2.8M148.2 97.7h2.8M152.4 97.7h2.8M156.5 97.7h2.8M160.7 97.7h2.8M164.9 97.7h2.8M169.1 97.7h2.8M173.3 97.7h2.8M177.5 97.7h2.8M181.7 97.7h2.8M185.9 97.7h2.8M190.1 97.7h8"/>
<path d="M192.9 81.5v3M192.9 85.9v3M192.9 90.3v3M192.9 94.7v3M199.6 97.7h8M204.8 97.7v2.8M209 97.7h2.9M213.3 97.7h2.8M217.5 97.7h2.8M221.7 97.7h2.8M226 97.7h2.8M230.2 97.7h2.8"/>
<path d="M234.4 97.7h2.8M238.7 97.7h2.8M242.9 97.7h2.8M247.1 97.7h2.8M251.3 97.7h2.9M255.6 97.7h2.8M259.8 97.7h2.8M264 97.7h2.9M266.9 81.5v3M266.9 85.9v3M266.9 90.3v3M266.9 94.7v5.8"/>
<path d="M18.6 101.7v2.7M18.6 105.8v2.6M18.6 109.8v2.7M18.6 113.9v2.6M18.6 117.9v2.7M47.3 101.7v2.7M47.3 105.8v2.6M47.3 109.8v2.7M47.3 113.9v2.6M47.3 117.9v2.7M204.8 101.9v2.7M204.8 106v2.8"/>
<path d="M204.8 110.2v2.8M204.8 114.5v2.8M204.8 118.7v2.8M266.9 101.9v2.7M266.9 106v2.8M266.9 110.2v2.8M266.9 114.5v2.8M266.9 118.7v2.8M18.6 122v2.6M18.6 126.1v2.6M18.6 130.1v2.7M18.6 134.2v2.6"/>
<path d="M18.6 138.2v2.7M47.3 122v2.6M47.3 126.1v2.6M47.3 130.1v2.7M47.3 134.2v2.6M47.3 138.2v2.7M204.8 122.9v2.7M204.8 127v2.8M204.8 131.2v2.8M204.8 135.4v6.1M204.8 138.2h2.8M209 138.2h2.9"/>
<path d="M213.3 138.2h2.8M217.5 138.2h2.8M221.7 138.2h2.8M226 138.2h2.8M230.2 138.2h2.8M234.4 138.2h2.8M238.7 138.2h2.8M242.9 138.2h2.8M247.1 138.2h2.8M251.3 138.2h2.9M255.6 138.2h2.8M259.8 138.2h2.8"/>
<path d="M264 138.2h2.9M266.9 122.9v2.7M266.9 127v2.8M266.9 131.2v2.8M266.9 135.4v6.1M18.6 142.3v2.6M18.6 146.3v2.7M18.6 150.4v2.6M18.6 154.4v2.7M18.6 158.5v2.7M47.3 142.3v2.6M47.3 146.3v2.7"/>
<path d="M47.3 150.4v2.6M47.3 154.4v2.7M47.3 158.5v2.7M204.8 142.9v3.2M204.8 147.5v3.3M204.8 152.2v3.2M204.8 156.8v3.3M266.9 142.9v3.2M266.9 147.5v3.3M266.9 152.2v3.2M266.9 156.8v3.3M18.6 162.6v2.6"/>
<path d="M18.6 166.6v5.4M18.6 173.4v2.8M18.6 177.7v2.7M18.6 169.2h3.6M23.6 169.2h3.6M28.7 169.2h3.6M33.7 169.2h3.6M38.7 169.2h3.5M43.7 169.2h6.3M47.3 162.6v2.6M47.3 166.6v5.4M47.3 173.4v2.8"/>
<path d="M47.3 177.7v2.7M51.5 169.2h2.8M55.7 169.2h2.8M59.9 169.2h2.8M64.1 169.2h2.7M68.2 169.2h2.8M72.4 169.2h2.8M76.6 169.2h2.8M80.8 169.2h2.8M85 169.2h2.8M89.2 169.2h2.8M93.4 169.2h2.8"/>
<path d="M97.6 169.2h2.8M101.8 169.2h6M104.6 169.2v2.8M104.6 173.4v2.8M104.6 177.7v2.7M109.2 169.2h3.2M113.8 169.2h3.3M118.4 169.2h3.3M123.1 169.2h3.2M127.7 169.2h3.2M132.4 169.2h6.4M135.6 169.2v2.8"/>
<path d="M135.6 173.4v2.8M135.6 177.7v2.7M140.2 169.2h3.3M144.9 169.2h3.2M149.5 169.2h3.2M154.1 169.2h3.3M158.7 169.2h3.3M163.4 169.2h3.2v2.8M166.6 173.4v2.8M166.6 177.7v2.7M204.8 170.8v3.2h2.8M204.8 161.5v3.2"/>
<path d="M204.8 166.2v3.2M209 174h2.9M213.3 174h2.8M217.5 174h2.8M221.7 174h2.8M226 174h2.8M230.2 174h2.8M234.4 174h2.8M238.7 174h2.8M242.9 174h2.8M247.1 174h2.8M251.3 174h2.9"/>
<path d="M255.6 174h2.8M259.8 174h2.8M266.9 161.5v3.2M266.9 166.2v3.2M266.9 170.8v3.2h-2.9M18.6 181.9v2.8M18.6 186.1v2.7M18.6 190.2v2.8M18.6 194.4v2.8M18.6 198.6v2.8M47.3 181.9v2.8M47.3 186.1v2.7"/>
<path d="M47.3 190.2v2.8M47.3 194.4v2.8M47.3 198.6v2.8M104.6 181.9v2.8M104.6 186.1v2.7M104.6 190.2v2.8M104.6 194.4v2.8M104.6 198.6v2.8M135.6 181.9v2.8M135.6 186.1v2.7M135.6 190.2v2.8M135.6 194.4v2.8"/>
<path d="M135.6 198.6v2.8M166.6 181.9v2.8M166.6 186.1v2.7M166.6 190.2v2.8M166.6 194.4v2.8M166.6 198.6v2.8M18.6 202.9v2.8M18.6 207.1v2.7h3.6M23.6 209.8h3.6M28.7 209.8h3.6M33.7 209.8h3.6M38.7 209.8h3.5"/>
<path d="M43.7 209.8h6.3M47.3 202.9v2.8M47.3 207.1v2.7M51.5 209.8h2.8M55.7 209.8h2.8M59.9 209.8h2.8M64.1 209.8h2.7M68.2 209.8h2.8M72.4 209.8h2.8M76.6 209.8h2.8M80.8 209.8h2.8M85 209.8h2.8"/>
<path d="M89.2 209.8h2.8M93.4 209.8h2.8M97.6 209.8h2.8M101.8 209.8h6M104.6 202.9v2.8M104.6 207.1v2.7M109.2 209.8h3.2M113.8 209.8h3.3M118.4 209.8h3.3M123.1 209.8h3.2M127.7 209.8h3.2M132.4 209.8h6.4"/>
<path d="M135.6 202.9v2.8M135.6 207.1v2.7M140.2 209.8h3.3M144.9 209.8h3.2M149.5 209.8h3.2M154.1 209.8h3.3M158.7 209.8h3.3M166.6 207.1v2.7h-3.2M166.6 202.9v2.8"/>
</g>
<g font-size="5" fill="#0dab76">
<text x="212" y="205.1">0000001</text>
<text x="261.4" y="206">D</text>
</g>
<g font-size="3.4" fill="#c90d0c">
<text x="35.4" y="12.4">1</text>
<text x="78" y="12.4">2</text>
<text x="120.5" y="12.4">3</text>
<text x="163.1" y="12.4">4</text>
<text x="205.7" y="12.4">5</text>
<text x="248.2" y="12.4">6</text>
<text x="12.1" y="34.1">A</text>
<text x="271.1" y="34.1">A</text>
<text x="12.1" y="74">B</text>
<text x="271.1" y="74">B</text>
<text x="12" y="113.8">C</text>
<text x="271" y="113.8">C</text>
<text x="12" y="153.7">D</text>
<text x="271" y="153.7">D</text>
<text x="12.1" y="193.5">E</text>
<text x="271.1" y="193.5">E</text>
</g>
<g font-size="3.3" fill="#c90d0c">
<text x="175" y="194.3">TITLE:</text>
<text x="190.5" y="194.3">CatchTheLightV2.0</text>
<text x="175" y="201.5">Document Number:</text>
<text x="257.3" y="201.5">REV:</text>
<text x="175" y="211">Date:</text>
<text x="185.7" y="211">10/17/2020 9:59 PM</text>
<text x="241.8" y="211">Sheet:</text>
<text x="254.9" y="211">1/1</text>
</g>
<g font-size="2.8" fill="#808080">
<text x="116.3" y="108.2">U1</text>
<text x="116.5" y="111.3">ATMEGA328PB-MUR</text>
</g>
<g font-size="2.3" fill="#0dab76">
<text x="21" y="21.3">Ring LEDs</text>
<text x="252.6" y="21.3">Ring LEDs</text>
<text x="21" y="57.1">Ring LEDs</text>
<text x="252.6" y="57.1">Ring LEDs</text>
<text x="21" y="64.3">Center LEDs</text>
<text x="85.5" y="66.6">Spare/Backup Button</text>
<text x="161.8" y="66.6">QTouch Sensor</text>
<text x="219.1" y="66.6">QTouch/Backup Selection</text>
<text x="223.9" y="71.4">QTouch Sensor Series Resistor</text>
<text x="161.8" y="83.4">QTouch Sensor</text>
<text x="21" y="95.3">Center LEDs</text>
<text x="85.5" y="95.3">Spare/Backup Button</text>
<text x="219.1" y="95.3">QTouch/Backup Selection</text>
<text x="209.6" y="107.2">6-Pin Plug-Of-Nails Programming Header</text>
<text x="25.8" y="114.4">Power Switch</text>
<text x="209.6" y="133.5">6-Pin Plug-Of-Nails Programming Header</text>
<text x="214.4" y="145.4">Programming Signal Resistors</text>
<text x="25.8" y="162.1">Power Switch</text>
<text x="214.4" y="171.7">Programming Signal Resistors</text>
<text x="25.8" y="174">Battery</text>
<text x="61.6" y="176.4">Place close to VCC/GND pairs</text>
<text x="68.8" y="174">Decoupling</text>
<text x="106.9" y="174">Current Limiting</text>
<text x="138" y="174">RESET LINE PULLUP</text>
<text x="180.9" y="183.6">Michael Bisbano</text>
<text x="68.8" y="205.1">Decoupling</text>
<text x="106.9" y="205.1">Current Limiting</text>
<text x="138" y="205.1">RESET LINE PULLUP</text>
</g>
<g font-size="2.3" fill="#808080">
<text x="54.4" y="21.3">LED_ANODE</text>
<text x="33.9" y="42.3" transform="rotate(-90 33.9 42.3)">LED22</text>
<text x="35.9" y="42.3" transform="rotate(-90 35.9 42.3)">Red</text>
<text x="45.8" y="42.3" transform="rotate(-90 45.8 42.3)">LED21</text>
<text x="47.9" y="42.3" transform="rotate(-90 47.9 42.3)">Red</text>
<text x="57.8" y="42.3" transform="rotate(-90 57.8 42.3)">LED20</text>
<text x="59.8" y="42.3" transform="rotate(-90 59.8 42.3)">Red</text>
<text x="69.7" y="42.3" transform="rotate(-90 69.7 42.3)">LED19</text>
<text x="71.8" y="42.3" transform="rotate(-90 71.8 42.3)">Red</text>
<text x="79.2" y="42.3" transform="rotate(-90 79.2 42.3)">LED18</text>
<text x="81.3" y="42.3" transform="rotate(-90 81.3 42.3)">Red</text>
<text x="91.2" y="42.3" transform="rotate(-90 91.2 42.3)">LED17</text>
<text x="93.2" y="42.3" transform="rotate(-90 93.2 42.3)">Red</text>
<text x="103.1" y="42.3" transform="rotate(-90 103.1 42.3)">LED16</text>
<text x="105.2" y="42.3" transform="rotate(-90 105.2 42.3)">Red</text>
<text x="112.7" y="42.3" transform="rotate(-90 112.7 42.3)">LED15</text>
<text x="114.7" y="42.3" transform="rotate(-90 114.7 42.3)">Red</text>
<text x="124.6" y="42.3" transform="rotate(-90 124.6 42.3)">LED14</text>
<text x="126.6" y="42.3" transform="rotate(-90 126.6 42.3)">Red</text>
<text x="136.5" y="42.3" transform="rotate(-90 136.5 42.3)">LED13</text>
<text x="138.6" y="42.3" transform="rotate(-90 138.6 42.3)">Red</text>
<text x="146.1" y="42.3" transform="rotate(-90 146.1 42.3)">LED12</text>
<text x="148.1" y="42.3" transform="rotate(-90 148.1 42.3)">Red</text>
<text x="158" y="42.3" transform="rotate(-90 158 42.3)">LED11</text>
<text x="160.1" y="42.3" transform="rotate(-90 160.1 42.3)">Red</text>
<text x="167.6" y="42.3" transform="rotate(-90 167.6 42.3)">LED10</text>
<text x="169.6" y="42.3" transform="rotate(-90 169.6 42.3)">Red</text>
<text x="177.1" y="42.3" transform="rotate(-90 177.1 42.3)">LED9</text>
<text x="179.2" y="42.3" transform="rotate(-90 179.2 42.3)">Red</text>
<text x="186.7" y="42.3" transform="rotate(-90 186.7 42.3)">LED8</text>
<text x="188.7" y="42.3" transform="rotate(-90 188.7 42.3)">Red</text>
<text x="196.2" y="42.3" transform="rotate(-90 196.2 42.3)">LED7</text>
<text x="198.3" y="42.3" transform="rotate(-90 198.3 42.3)">Red</text>
<text x="205.8" y="42.3" transform="rotate(-90 205.8 42.3)">LED6</text>
<text x="207.8" y="42.3" transform="rotate(-90 207.8 42.3)">Red</text>
<text x="217.7" y="42.3" transform="rotate(-90 217.7 42.3)">LED5</text>
<text x="219.7" y="42.3" transform="rotate(-90 219.7 42.3)">Red</text>
<text x="227.3" y="42.3" transform="rotate(-90 227.3 42.3)">LED4</text>
<text x="229.3" y="42.3" transform="rotate(-90 229.3 42.3)">Red</text>
<text x="239.2" y="42.3" transform="rotate(-90 239.2 42.3)">LED3</text>
<text x="241.2" y="42.3" transform="rotate(-90 241.2 42.3)">Red</text>
<text x="248.7" y="42.3" transform="rotate(-90 248.7 42.3)">LED2</text>
<text x="250.7" y="42.3" transform="rotate(-90 250.7 42.3)">Green</text>
<text x="260.7" y="42.3" transform="rotate(-90 260.7 42.3)">LED1</text>
<text x="262.7" y="42.3" transform="rotate(-90 262.7 42.3)">Red</text>
<text x="30.6" y="52.3">PB4</text>
<text x="42.5" y="52.3">PB3</text>
<text x="54.4" y="52.3">PB2</text>
<text x="66.4" y="52.3">PB1</text>
<text x="75.9" y="52.3">PB0</text>
<text x="87.8" y="52.3">PD7</text>
<text x="99.8" y="52.3">PD6</text>
<text x="109.3" y="52.3">PD5</text>
<text x="121.3" y="52.3">PD4</text>
<text x="133.2" y="52.3">PD3</text>
<text x="142.8" y="52.3">PD2</text>
<text x="154.7" y="52.3">PD1</text>
<text x="164.3" y="52.3">PD0</text>
<text x="173.8" y="52.3">PE2</text>
<text x="183.3" y="52.3">PE1</text>
<text x="192.9" y="52.3">PE0</text>
<text x="202.4" y="52.3">PC5</text>
<text x="214.4" y="52.3">PC4</text>
<text x="223.9" y="52.3">PC3</text>
<text x="235.8" y="52.3">PC2</text>
<text x="245.4" y="52.3">PC1</text>
<text x="257.3" y="52.3">PC0</text>
<text x="37.7" y="69">LED_ANODE</text>
<text x="86.7" y="71.4">VCC_TARGET</text>
<text x="176.2" y="73.8">QTOUCH</text>
<text x="216.2" y="77.9">QTOUCH</text>
<text x="234.7" y="74.8">R7</text>
<text x="74.6" y="83.4">NOPOP</text>
<text x="98.8" y="82.8" transform="rotate(-90 98.8 82.8)">NOPOP</text>
<text x="100.7" y="82.2" transform="rotate(-90 100.7 82.2)">100k</text>
<text x="105.2" y="82.2" transform="rotate(-90 105.2 82.2)">R9</text>
<text x="234.7" y="79.3">100k</text>
<text x="252.6" y="80.9">PE3</text>
<text x="29.1" y="85.3" transform="rotate(-90 29.1 85.3)">LED25</text>
<text x="31.2" y="85.3" transform="rotate(-90 31.2 85.3)">Red</text>
<text x="41.1" y="85.3" transform="rotate(-90 41.1 85.3)">LED24</text>
<text x="43.1" y="85.3" transform="rotate(-90 43.1 85.3)">Red</text>
<text x="53" y="85.3" transform="rotate(-90 53 85.3)">LED23</text>
<text x="55" y="85.3" transform="rotate(-90 55 85.3)">Red</text>
<text x="68.3" y="88.1">GND</text>
<text x="104.6" y="87.4">SPARE_BUTTON_SIGNAL</text>
<text x="197.7" y="87.4">SPARE_BUTTON_SIGNAL</text>
<text x="234.7" y="88.8">0</text>
<text x="234.7" y="84.3">R8</text>
<text x="25.8" y="90.5">PB7</text>
<text x="37.7" y="90.5">PB6</text>
<text x="49.7" y="90.5">PB5</text>
<text x="234.7" y="91.2">NOPOP</text>
<text x="100" y="118.4">PD3</text>
<text x="208.4" y="118.4">VCC_TARGET</text>
<text x="218" y="116">MISO</text>
<text x="89" y="125.6">VCC_TARGET</text>
<text x="100" y="120.8">PD4</text>
<text x="100.1" y="123.2">PE0</text>
<text x="152.3" y="123.9">EPAD</text>
<text x="208.8" y="125.6">~RESET/DW1</text>
<text x="218" y="123.2">MOSI</text>
<text x="219.1" y="120.8">SCK</text>
<text x="24.6" y="126.8">GND</text>
<text x="29.4" y="129.2">VCC_BATTERY</text>
<text x="99.4" y="128">GND</text>
<text x="100.1" y="130.3">PE1</text>
<text x="152.3" y="131.1">PD0</text>
<text x="152.3" y="128.7">PD1</text>
<text x="152.3" y="126.3">PD2</text>
<text x="218.7" y="128">GND</text>
<text x="100" y="137.5">PD5</text>
<text x="100.1" y="132.7">PB6</text>
<text x="100.1" y="135.1">PB7</text>
<text x="152.3" y="135.9">PC5</text>
<text x="152.3" y="133.5">~RESET/DW1</text>
<text x="22.2" y="141.1" transform="rotate(-90 22.2 141.1)">SK-3296S-01-L1</text>
<text x="100" y="139.9">PD6</text>
<text x="100" y="142.3">PD7</text>
<text x="152.3" y="143">PC2</text>
<text x="152.3" y="140.6">PC3</text>
<text x="152.3" y="138.2">PC4</text>
<text x="100.1" y="144.7">PB0</text>
<text x="100.1" y="147.1">PB1</text>
<text x="100.1" y="149.4">PB2</text>
<text x="152.3" y="147.8">PC0</text>
<text x="152.3" y="145.4">PC1</text>
<text x="225.1" y="148.8">R3</text>
<text x="27" y="150.7">VCC_TARGET</text>
<text x="100.1" y="154.2">PB4</text>
<text x="100.1" y="151.8">PB3</text>
<text x="152.3" y="152.6">GND</text>
<text x="152.3" y="150.2">PE3</text>
<text x="152.3" y="154.9">AREF_TARGET</text>
<text x="209.9" y="151.8">PB4</text>
<text x="225.1" y="153.3">330</text>
<text x="225.1" y="155.9">R4</text>
<text x="243" y="150.2">MISO</text>
<text x="89" y="159">VCC_TARGET</text>
<text x="100.1" y="156.6">PB5</text>
<text x="152.3" y="157.3">PE2</text>
<text x="209.9" y="159">PB3</text>
<text x="225.1" y="160.4">330</text>
<text x="243" y="157.3">MOSI</text>
<text x="209.9" y="166.2">PB5</text>
<text x="225.1" y="167.6">330</text>
<text x="225.1" y="163.1">R5</text>
<text x="243" y="164.5">SCK</text>
<text x="52.1" y="178.8">AREF_TARGET</text>
<text x="71.2" y="178.8">VCC_TARGET VCC_TARGET</text>
<text x="114.1" y="178.8">VCC_TARGET</text>
<text x="142.8" y="178.8">VCC_TARGET</text>
<text x="25.8" y="181.2">VCC_BATTERY</text>
<text x="53" y="187.8">C3</text>
<text x="72.1" y="187.8">C1</text>
<text x="88.8" y="187.8">C2</text>
<text x="112.7" y="191.9" transform="rotate(-90 112.7 191.9)">R1</text>
<text x="117.2" y="191.9" transform="rotate(-90 117.2 191.9)">330</text>
<text x="141.4" y="191.9" transform="rotate(-90 141.4 191.9)">R6</text>
<text x="145.8" y="191.9" transform="rotate(-90 145.8 191.9)">100k</text>
<text x="22.8" y="194.3" transform="rotate(-90 22.8 194.3)">U$3</text>
<text x="30.6" y="194.3" transform="rotate(-90 30.6 194.3)">RK-2032</text>
<text x="53" y="192.3">100n</text>
<text x="72.1" y="192.3">100n</text>
<text x="88.8" y="192.3">100n</text>
<text x="25.8" y="202.7">GND</text>
<text x="52.1" y="202.7">GND</text>
<text x="71.2" y="202.7">GND</text>
<text x="87.8" y="202.7">GND</text>
<text x="114.1" y="200.3">LED_ANODE</text>
<text x="145.1" y="200.3">~RESET/DW1</text>
</g>
<text font-size="2.3" fill="#c90d0c" x="25.3" y="191.7" transform="rotate(-90 25.3 191.7)">+</text>
<g font-size="2" fill="#808080">
<text x="149.2" y="74.5">BUTTON</text>
<text x="81.7" y="85.4">3</text>
<text x="81.7" y="87.8">4</text>
<text x="88.2" y="85.4">1</text>
<text x="88.2" y="87.8">2</text>
<text x="113.2" y="116.4">1</text>
<text x="113.2" y="118.8">2</text>
<text x="118.7" y="117.5">PD3</text>
<text x="118.7" y="119.8">PD4</text>
<text x="234.4" y="114">1</text>
<text x="234.4" y="116.4">2</text>
<text x="234.4" y="118.8">3</text>
<text x="238" y="115.1">1</text>
<text x="238" y="117.5">2</text>
<text x="238" y="119.8">3</text>
<text x="113.2" y="121.2">3</text>
<text x="113.2" y="123.6">4</text>
<text x="113.2" y="126">5</text>
<text x="118.7" y="122.3">PE0</text>
<text x="118.7" y="124.6">VCC</text>
<text x="132.9" y="124.6">EPAD</text>
<text x="142.6" y="126">32</text>
<text x="142.6" y="123.6">33</text>
<text x="234.4" y="121.2">4</text>
<text x="234.4" y="123.6">5</text>
<text x="234.4" y="126">6</text>
<text x="238" y="122.3">4</text>
<text x="238" y="124.6">5</text>
<text x="113.2" y="128.4">6</text>
<text x="113.2" y="130.7">7</text>
<text x="118.7" y="127">GND_2</text>
<text x="118.7" y="129.4">PE1</text>
<text x="118.7" y="131.8">PB6</text>
<text x="134.3" y="131.8">PD0</text>
<text x="134.3" y="129.4">PD1</text>
<text x="134.3" y="127">PD2</text>
<text x="142.6" y="130.7">30</text>
<text x="142.6" y="128.4">31</text>
<text x="238" y="127">6</text>
<text x="24.3" y="136" transform="rotate(-90 24.3 136)">P1</text>
<text x="29" y="136" transform="rotate(-90 29 136)">P3</text>
<text x="112.1" y="137.9">10</text>
<text x="113.2" y="133.1">8</text>
<text x="113.2" y="135.5">9</text>
<text x="118.7" y="134.2">PB7</text>
<text x="118.7" y="136.6">PD5</text>
<text x="134.3" y="136.6">PC5</text>
<text x="134.3" y="134.2">PC6</text>
<text x="142.6" y="137.9">27</text>
<text x="142.6" y="135.5">28</text>
<text x="142.6" y="133.1">29</text>
<text x="26.7" y="143.8" transform="rotate(-90 26.7 143.8)">P2</text>
<text x="112.1" y="142.7">12</text>
<text x="112.2" y="140.3">11</text>
<text x="118.7" y="138.9">PD6</text>
<text x="118.7" y="141.3">PD7</text>
<text x="118.7" y="143.7">PB0</text>
<text x="134.3" y="143.7">PC2</text>
<text x="134.3" y="141.3">PC3</text>
<text x="134.3" y="138.9">PC4</text>
<text x="142.6" y="142.7">25</text>
<text x="142.6" y="140.3">26</text>
<text x="112.1" y="145.1">13</text>
<text x="112.1" y="147.4">14</text>
<text x="112.1" y="149.8">15</text>
<text x="118.7" y="146.1">PB1</text>
<text x="118.7" y="148.5">PB2</text>
<text x="134.3" y="148.5">PC0</text>
<text x="134.3" y="146.1">PC1</text>
<text x="142.6" y="149.8">22</text>
<text x="142.6" y="147.4">23</text>
<text x="142.6" y="145.1">24</text>
<text x="112.1" y="152.2">16</text>
<text x="112.1" y="154.6">17</text>
<text x="118.7" y="150.9">PB3</text>
<text x="118.7" y="153.3">PB4</text>
<text x="118.7" y="155.7">PB5</text>
<text x="132.9" y="155.7">AREF</text>
<text x="133.7" y="153.3">GND</text>
<text x="134.4" y="150.9">PE3</text>
<text x="142.6" y="154.6">20</text>
<text x="142.6" y="152.2">21</text>
<text x="112.1" y="157">18</text>
<text x="118.7" y="158">AVCC</text>
<text x="134.4" y="158.1">PE2</text>
<text x="142.6" y="157">19</text>
<text x="25.4" y="190.4" transform="rotate(-90 25.4 190.4)">P$1*2</text>
<text x="25.4" y="199.3" transform="rotate(-90 25.4 199.3)">P$3</text>
</g>
<g font-size="1.7" fill="#808080">
<text x="235.8" y="109.6">J1</text>
<text x="235.8" y="131.1">TC2030-IDC-NL</text>
</g>
</svg>
